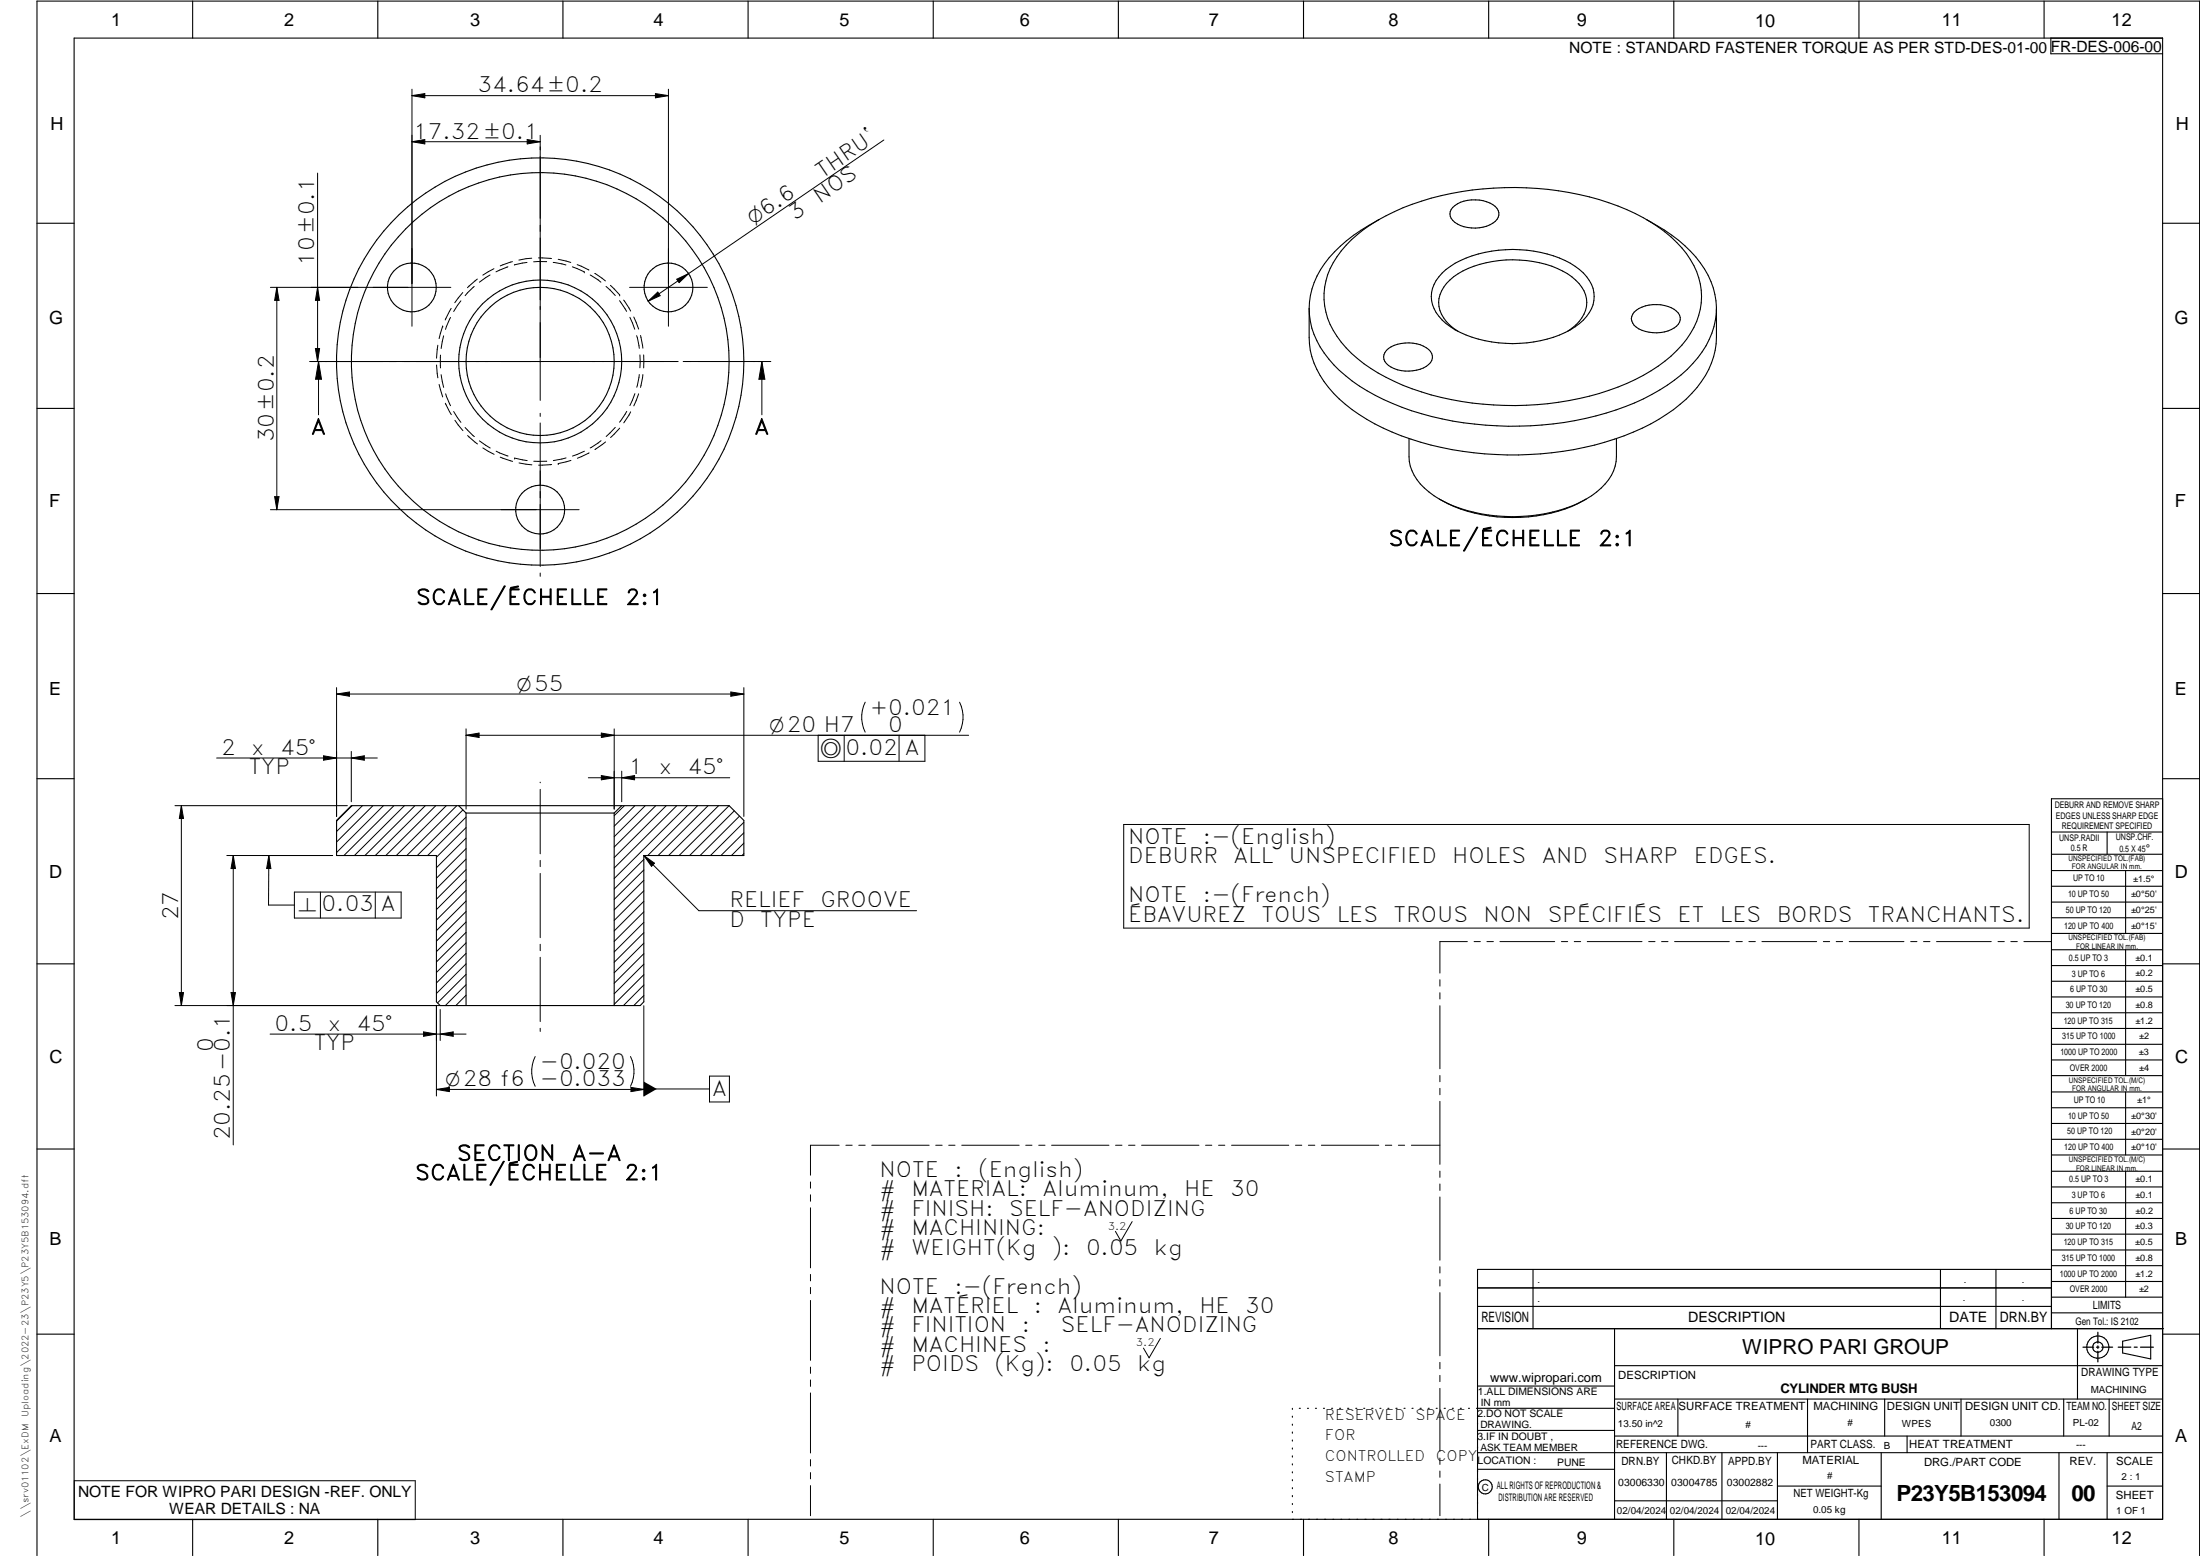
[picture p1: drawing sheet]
<svg xmlns="http://www.w3.org/2000/svg" width="594mm" height="420mm" viewBox="0 0 594 420" stroke-linecap="round" stroke-linejoin="round" font-family="sans-serif">
<g fill="none" stroke="#000" stroke-width=".3">
<path d="M20 10.3h564v400h-564zM52 .3v10M102 .3v10M152 .3v10M202 .3v10M252 .3v10M302 .3v10M352 .3v10M402 .3v10M452 .3v10M502 .3v10M552 .3v10"/>
<path d="M553.8 10.3v4.2h30.2M372.4 59.3a40.1 40.1 0 0 0-15.8 13.6 20.1 20.1 0 0 0-3.1 10.5M392.3 56a9.5 9.5 0 0 1 11.4-.3 2.66 2.66 0 0 1-.6 4.6 9.6 9.6 0 0 1-10.8-.8 2.41 2.41 0 0 1 0-3.5zM444.6 59.3a39.6 39.6 0 0 1 15.7 13.3 19.5 19.5 0 0 1-.7 22.4 41.9 41.9 0 0 1-18.2 13.8 89.1 89.1 0 0 1-65.3 .2 40.7 40.7 0 0 1-19.6-15.3 19.5 19.5 0 0 1-3-10.3M10 60.3h10M364.9 64.7a53.3 53.3 0 0 1 24.3-11.9 83.1 83.1 0 0 1 50.1 3.8 37.3 37.3 0 0 1 17.2 13.5 18.3 18.3 0 0 1-1.1 21.6 42.4 42.4 0 0 1-21 13.7 83.6 83.6 0 0 1-55.5-1.3 42.2 42.2 0 0 1-16.7-11.7 18.6 18.6 0 0 1 0-24.7zM389.5 73.7a26.5 26.5 0 0 1 17.1-6.3 30.4 30.4 0 0 1 19.9 5.4 9 9 0 0 1 3.7 9.5 13.4 13.4 0 0 1-7.6 7.5 34.6 34.6 0 0 1-29.7-.7 12 12 0 0 1-6.3-7.9 8.6 8.6 0 0 1 2.9-7.5zM584 60.3h10M374.4 94.6a9.2 9.2 0 0 1 11.9 .3 2.64 2.64 0 0 1-1.2 4 9.5 9.5 0 0 1-10.7-.7 2.46 2.46 0 0 1 0-3.6zM423.3 89.5a9.4 9.4 0 0 0 5.1-8.9 11 11 0 0 0-6.4-7.4 31 31 0 0 0-28.3 .7 9.9 9.9 0 0 0-5.2 7.8 9.7 9.7 0 0 0 5.2 7.8M441.3 84.3a9.4 9.4 0 0 1 11.4-.3 2.63 2.63 0 0 1-.6 4.6 9.7 9.7 0 0 1-10.8-.8 2.46 2.46 0 0 1 0-3.5zM463.5 83.4v7.7a23.1 23.1 0 0 1-8.1 16.6 58.4 58.4 0 0 1-27.6 13.1 89.3 89.3 0 0 1-51.9-4.1 42.2 42.2 0 0 1-18.4-13.7 20.6 20.6 0 0 1-4-11.9v-7.7"/>
<path d="M10 110.3h10M380.5 118.4a15.7 15.7 0 0 0 1.4 10 18.4 18.4 0 0 0 6.8 6.4M436.5 118.4a16.2 16.2 0 0 1-1.4 10 18.1 18.1 0 0 1-6.8 6.4M584 110.3h10M428.3 134.8a43.7 43.7 0 0 1-39.6 0M428.3 134.8a42.1 42.1 0 0 1-32.1 3.2 32 32 0 0 1-7.5-3.2M10 160.3h10M584 160.3h10M10 210.3h10M94.9 217.6h102l4 3.9v9.5h-27v39.5l-1 1h-54l-1.1-1v-39.5h-26.9v-9.5zM123.9 217.6l2 1.9M125.9 219.5h40"/>
<path d="M125.9 219.5v52M165.9 219.5v52M167.9 217.6l-2 1.9M584 215.7h-30v143.1M584 210.3h10M554 224.7h30M554 230.7h30M554 235.1h30M554 239.3h30M569 224.7v6M574 235.1v17M554 243.6h30"/>
<path d="M554 247.8h30M554 252.1h30M554 256.5h30M574 256.5v33.9M10 260.3h10M554 260.7h30M554 265h30M554 269.2h30M554 273.5h30M554 277.7h30M584 260.3h10M554 282h30"/>
<path d="M554 286.2h30M554 290.4h30M554 294.9h30M554 299.1h30M574 294.9v17M10 310.3h10M554 303.4h30M554 307.6h30M554 311.9h30M554 316.3h30M574 316.3v34M584 310.3h10"/>
<path d="M554 320.5h30M554 324.8h30M554 329h30M554 333.2h30M554 337.5h30M399 358.8h185.2M399 352.8h155M399 347.8h155M414 342.8v16M436 358.8v51.5M524 342.8v16M539 342.8v16"/>
<path d="M554 341.8h30M554 346h30M554 350.3h30M554 354.5h30M554 342.8h-155v67.5M561 358.8v19M10 360.3h10M399 374.3h37M436 377.8h148M453.1 377.8v10M488.1 377.8v14.5M508.9 377.8v10"/>
<path d="M529.5 377.8v10M557.3 377.8v10M569.5 377.8v10M573.2 362.2l7.6-1.6v6.3l-7.6-1.6zM584 368.8h-148M584 360.3h10M349 380.3v.3M349 382.4v.3M349 384.6v.3M349 386.7v.3M349 388.8v.3M349 391v.3"/>
<path d="M349 393.1v.3M349 395.3v.3M349 397.4v.3M349 399.5v.3M350.9 380.3h.2M353.1 380.3h.2M355.2 380.3h.3M357.4 380.3h.3M359.6 380.3h.3M361.7 380.3h.3M363.9 380.3h.3M366.1 380.3h.3"/>
<path d="M368.3 380.3h.2M370.4 380.3h.3M372.6 380.3h.3M374.8 380.3h.3M376.9 380.3h.4M379.1 380.3h.3M381.3 380.3h.3M383.4 380.3h.4M385.6 380.3h.3M387.8 380.3h.3M390 380.3h.3M392.2 380.3h.3"/>
<path d="M394.3 380.3h.3M396.5 380.3h.3M398.7 380.3h37.3M399 396.7h37M399 392.3h185M399 386.2h37M436 387.8h148M450 392.3v18M465 392.3v18M480 392.3v18M508 392.3v18M515 387.8v4.5"/>
<path d="M556 392.3v18M569 392.3v18M52 410.3v9.7M102 410.3v9.7M152 410.3v9.7M202 410.3v9.7M252 410.3v9.7M302 410.3v9.7M349 401.7v.3M349 403.8v.4M349 406v.3M349 408.1v.3"/>
<path d="M352 410.3v9.7M402 410.3v9.7M436 405.3h44M452 410.3v9.7M480 401.3h28M502 410.3v9.7M552 410.3v9.7M569 401.3h15M10 420v-419.7h584v419.7"/>
<circle cx="111.2" cy="77.6" r="6.6"/>
<circle cx="180.5" cy="77.6" r="6.6"/>
<circle cx="145.9" cy="97.6" r="20"/>
<circle cx="145.9" cy="97.6" r="55"/>
<circle cx="145.9" cy="97.6" r="22"/>
<circle cx="145.9" cy="97.6" r="51"/>
<circle cx="145.9" cy="137.6" r="6.6"/>
<circle cx="566.5" cy="363.7" r="1.39"/>
<circle cx="566.5" cy="363.8" r="3"/>
<circle cx="401.1" cy="401.5" r="1.9"/>
</g>
<g fill="none" stroke="#000" stroke-width=".27">
<path d="M111.2 25.8l3.5-.5v1.1zM111.2 24.1v64M111.2 38.3l3.5-.6v1.2zM111.2 38.3h34.7M111.2 25.8h69.3M142.4 37.7l3.5 .6-3.5 .6zM145.9 36.5v71.6M177 25.3l3.5 .5-3.5 .6zM180.5 24.1v64M238.7 37.8l-52.7 36.1M85.8 46.7v50.9M74.8 77.6l.5 3.5h-1.1z"/>
<path d="M74.8 77.6v60M85.8 77.6l.5 3.5h-1.1zM121.7 77.6h-48.7M125 79l-2.2 2.7M128.1 77.3l-2.5 2.5M128.9 75.4l-2.7 2.3M132.3 74.3l-2.9 1.9M133.4 72.6l-3 1.7M137.2 72.1l-3.3 1.3M138.4 70.7l-3.3 1.1M142.3 70.9l-3.4 .6M143.6 69.7l-3.5 .5"/>
<path d="M145.4 69.6l3.5 .2M147.6 70.7h-3.5M149.4 70.9l3.4 .6M150.7 70l3.4 .9M154.6 72.1l3.2 1.3M155.9 71.5l3.1 1.4M157.8 73.4h.1M159.4 74.3l2.9 1.9M160.6 73.8l2.9 2.1M163.7 77.3l2.5 2.5M164.8 77l2.5 2.6M167.3 79.6h.1"/>
<path d="M170 77.6h21M182.7 75.4l3.3-1.5-2.6 2.4zM186 73.9l-11 7.4M83.6 97.6h99.5M85.2 94.1h1.1l-.5 3.5zM86 97.6v14.4M86 97.6l.8 4.8h-1.6zM117.9 98.6l.3 3.4M118.2 93.2l-.3 3.5M118.9 95.9v3.5M119.5 88.1h.1M119.5 88.1l-.9 3.3"/>
<path d="M119.8 90.7l-.7 3.4M121.7 85.7l-1.4 3.2M121.8 83.3l-1.6 3.1M124.5 81.2l-2 2.9M167.3 81.2l1.9 2.9M168.4 81l1.9 3M170.1 85.7l1.3 3.2M171.1 85.6l1.4 3.3M171.9 90.6l.7 3.5M172.8 95.8v3.5M173 90.6l.6 3.4M173.8 95.8v3.6"/>
<path d="M175 81.3l2.6-2.4 .7 .9zM184.5 97.6h23.6M205.7 97.6l.8 4.8h-1.6zM205.7 97.6v14.4M118.6 103.8l.9 3.4M119.1 101.2l.7 3.4M120.3 108.9l1.6 3.1M120.3 106.3l1.4 3.3M122.5 111.1l2 2.9M122.8 113.5l2.2 2.8M125.6 115.4l2.5 2.5M126.3 117.6l2.6 2.3"/>
<path d="M129.4 119l3 2M145.9 111.6v.8M145.9 114.2v38.8M162.3 119l-2.9 1.9M163.5 119.3l-2.9 2.1M166.2 115.4l-2.5 2.5M167.3 115.6l-2.4 2.6M169.2 111.1l-1.9 2.9M170.3 111.2l-1.9 3M171.4 106.3l-1.3 3.2M172.5 106.3l-1.4 3.3M172.6 101.1l-.6 3.5"/>
<path d="M173.6 101.1l-.6 3.5M73 137.6h83.4M74.2 134.1h1.1l-.5 3.5zM130.4 120.9l3 1.8M134 121.8l3.2 1.3M135.1 123.4l3.3 1.2M139 123.7h.1M139 123.7l3.4 .7M140.2 125l3.4 .5M144.1 124.5h3.6M149 125.4l-3.5 .2M150.7 125.2h.1"/>
<path d="M152.9 123.7l-3.5 .7M154.2 124.3l-3.5 .9M157.8 121.8l-3.2 1.3M159.1 122.3l-3.2 1.4M145.9 154.7v.9M90.9 185.7v34.8M90.9 187.4l3.5-.5v1.1zM90.9 187.4h110M125.9 196.8v21.7M125.9 198.5l3.5-.5v1.1zM125.9 198.5h135.7M162.4 198l3.5 .5-3.5 .6z"/>
<path d="M165.9 196.8v21.7M197.4 186.9l3.5 .5-3.5 .6zM200.9 185.7v34.8M220.9 198.5v7.1h28.9v-7.1M228 198.5v7.1M233.6 189.6a9.1 9.1 0 0 0 0 8.1M242.8 198.5v7.1M259.1 189.6a9.1 9.1 0 0 1 0 8.1M47.2 217.6h46.6M49 217.6v53.9M49 217.6l.6 3.4h-1.2zM58.5 204.7h43.4"/>
<path d="M87.4 204.1l3.5 .6-3.5 .6zM94.9 204.7l3.5-.6v1.2zM94.9 202.9v13.6M95.1 217.6l-4.2 4.1M97.9 217.6l-7 6.9M100.7 217.6l-9.8 9.8M103.5 217.6l-12.6 12.6M106.4 217.6l-13.5 13.4M109.2 217.6l-13.5 13.4M112 217.6l-13.5 13.4M114.8 217.6l-13.5 13.4M117.7 217.6l-13.5 13.4"/>
<path d="M120.5 217.6l-13.5 13.4M123.4 217.6l-13.6 13.4M125 218.7l-12.3 12.3M145.9 211.2v.2M145.9 213.1v17.4M158.9 210h38.2M162.4 209.4l3.5 .6-3.5 .6zM167.9 210l3.5-.6v1.2zM167.9 208.2v8.3M168.6 217.6l-2.7 2.7M171.4 217.6l-5.5 5.5M174.2 217.6l-8.3 8.3"/>
<path d="M177.1 217.6l-11.2 11.1M179.9 217.6l-14 14M182.7 217.6l-16.8 16.8M185.6 217.6l-19.7 19.6M188.4 217.6l-13.5 13.4M191.2 217.6l-13.5 13.4M194 217.6l-13.5 13.4M196.9 217.6l-13.5 13.4M198.3 218.9l-12.1 12.1M61.2 231h28.6M63 231l.6 3.5h-1.2zM63 231v78.2"/>
<path d="M72.6 231l.5 3.5h-1.1zM72.6 231l-.1 13.4h7M125.9 220.6l-10.4 10.4M125.9 223.5l-8.1 8M125.9 226.3l-8.1 8M125.9 229.2l-8.1 8M125.9 232l-8.1 8M125.9 234.8l-8.1 8M125.9 237.6l-8.1 8M145.9 232.3v1.7M145.9 235.8v17.4M173.9 234.9l-8 8"/>
<path d="M173.9 237.7l-8 8M173.9 232.1l-8 8M173.9 231l14.8 14.9h58.8M173.9 231l2.8 2.1-.8 .8zM199.7 220.4l-10.6 10.6M200.9 230.5l-.5 .5M200.9 227.7l-3.4 3.3M200.9 224.9l-6.2 6.1M200.9 222l-9.1 9M303.4 222.6h244.6v28h-244.6zM79.5 240.9h28.8v7h-28.8zM86.5 240.9v7"/>
<path d="M101.3 240.9v7M125.9 240.5l-8.1 8M125.9 243.3l-8.1 8M125.9 246.1l-8.1 8M125.9 249l-8.1 8M125.9 251.8l-8.1 8M125.9 254.6l-8.1 8M125.9 257.4l-8.1 8M145.9 255v1.7M145.9 258.5v17.3M173.9 257.5l-8 8M173.9 240.5l-8 8"/>
<path d="M173.9 254.7l-8 8M173.9 243.4l-8 8M173.9 246.2l-8 8M173.9 249l-8 8M173.9 251.8l-8 8M396.2 254.3h-7.4v8.5M398.1 254.3h1.6M401.5 254.3h1.8M405 254.3h14.8M421.6 254.3h1.7M425.1 254.3h1.7M428.6 254.3h14.8"/>
<path d="M445.2 254.3h1.7M448.7 254.3h1.7M452.2 254.3h14.8M468.8 254.3h1.7M472.3 254.3h1.7M475.8 254.3h14.8M492.4 254.3h1.7M495.8 254.3h1.8M499.4 254.3h14.7M516 254.3h1.6M519.4 254.3h1.8M522.9 254.3h14.8"/>
<path d="M539.5 254.3h1.7M543 254.3h1.7M546.5 254.3h7.4M47.2 271.5h74.1M48.4 268h1.2l-.6 3.5zM62.4 268h1.2l-.6 3.5zM72.9 279.2h53M114.4 278.6l3.4 .6-3.4 .6zM117.8 271.6v24.4M118.9 279.2l3.5-.6v1.2zM118.9 272.6v8.4M125.9 263.1l-7.8 7.7"/>
<path d="M125.9 265.9l-5.6 5.6M125.9 260.3l-8.1 8M125.9 268.7l-2.8 2.8M145.9 277.7v.8M173.9 266l-5.5 5.5M173.9 268.8l-2.8 2.7M173.9 260.3l-8 8.1M173.9 263.2l-8 8M173.9 271.6v24.4M388.8 264.5v1.8M388.8 268.1v1.6M388.8 271.6v17"/>
<path d="M117.8 294.2l3.6-.6v1.2zM117.8 294.2h56.1M144.5 285.3a9 9 0 0 0 0 8M170.3 285.3a9 9 0 0 1 0 8M170.4 293.6l3.5 .6-3.5 .6zM173.9 294h17.7M191.6 290.6h5.4v7h-5.4zM388.8 290.4v1.7M388.8 293.9v1.7M388.8 297.4v17M218.9 319.2v1.6M226.6 309.2h-7.7v8.1"/>
<path d="M228.4 309.2h1.7M231.9 309.2h1.7M235.4 309.2h15.5M252.7 309.2h1.7M256.2 309.2h1.7M259.7 309.2h15.5M277 309.2h1.7M280.5 309.2h1.7M284 309.2h15.5M301.2 309.2h1.8M304.8 309.2h1.7M308.3 309.2h15.5"/>
<path d="M325.5 309.2h1.7M329.1 309.2h1.6M332.6 309.2h15.4M349.8 309.2h1.7M353.3 309.2h1.7M356.8 309.2h15.5M374.1 309.2h1.7M377.6 309.2h1.7M381.1 309.2h7.7M388.8 316.2v1.7M388.8 319.7v1.7M218.9 322.6v1.8"/>
<path d="M218.9 326.1v16.2M305.7 329.9l-3 5.2-1.5-2.6M388.8 323.2v17.1M218.9 344.1v1.8M218.9 347.6v1.7M218.9 351.2v16.1M388.8 342.1v1.6M388.8 345.6v1.7M388.8 349v17.1M218.9 369.1v1.7M218.9 372.6v1.8M218.9 376.1v16.2"/>
<path d="M313.3 361.4l-3 5.2-1.5-2.6M388.8 367.9v1.7M388.8 371.4v1.7M388.8 374.9v17M20.1 399.8h92v10.5h-92zM218.9 394.1v1.8M218.9 397.6v1.7M388.8 393.7v1.7M388.8 397.2v1.7M218.9 401.2v8.1M388.8 400.7v8.6"/>
</g>
<path d="M566.5 359.7v3M562.5 363.8h2.9M566.1 363.8h.7M566.5 363.4v.7M566.5 364.9v2.8M567.6 363.8h2.9M572 363.8h3.4M576.3 363.8h.8M578 363.8h3.5" fill="none" stroke="#000" stroke-width=".34"/>
<g fill="#000">
<path d="M111.2 38.3l3.5-.6v1.2zM111.2 25.8l3.5-.5v1.1zM142.4 37.7l3.5 .6-3.5 .6zM177 25.3l3.5 .5-3.5 .6zM175 81.3l2.6-2.4 .7 .9zM182.7 75.4l3.3-1.5-2.6 2.4zM74.8 77.6l.5 3.5h-1.1zM85.2 94.1h1.1l-.5 3.5zM85.8 77.6l.5 3.5h-1.1zM86 97.6l.8 4.8h-1.6zM205.7 97.6l.8 4.8h-1.6zM74.2 134.1h1.1l-.5 3.5z"/>
<path d="M90.9 187.4l3.5-.5v1.1zM125.9 198.5l3.5-.5v1.1zM162.4 198l3.5 .5-3.5 .6zM197.4 186.9l3.5 .5-3.5 .6zM87.4 204.1l3.5 .6-3.5 .6zM94.9 204.7l3.5-.6v1.2zM162.4 209.4l3.5 .6-3.5 .6zM167.9 210l3.5-.6v1.2zM49 217.6l.6 3.4h-1.2zM63 231l.6 3.5h-1.2zM72.6 231l.5 3.5h-1.1zM173.9 231l2.8 2.1-.8 .8z"/>
<path d="M48.4 268h1.2l-.6 3.5zM62.4 268h1.2l-.6 3.5zM114.4 278.6l3.4 .6-3.4 .6zM118.9 279.2l3.5-.6v1.2zM117.8 294.2l3.6-.6v1.2zM170.4 293.6l3.5 .6-3.5 .6zM173.9 292.1l3.5 1.9-3.5 2.1z"/>
</g>
<g font-size="6">
<text x="512.1" y="405.2">P23Y5B153094</text>
<text x="559.4" y="405.2">00</text>
</g>
<g font-size="5.7">
<text x="128.9" y="25">34.64±0.2</text>
<text x="111.6" y="37.4">17.32±0.1</text>
<text x="222" y="48.2" transform="rotate(-34 222 48.2)">THRU`</text>
<text x="214.6" y="59.6" transform="rotate(-34 214.6 59.6)">3</text>
<text x="221.4" y="55" transform="rotate(-34 221.4 55)">NOS</text>
<text x="84.9" y="71.7" transform="rotate(-90 84.9 71.7)">10±0.1</text>
<text x="73.9" y="119.5" transform="rotate(-90 73.9 119.5)">30±0.2</text>
<text x="84" y="117.3">A</text>
<text x="203.7" y="117.3">A</text>
<text x="375" y="147.4">SCALE/ÉCHELLE</text>
<text x="431.5" y="147.4">2:1</text>
<text x="112.3" y="163.3">SCALE/ÉCHELLE</text>
<text x="168.9" y="163.3">2:1</text>
<text x="234.9" y="193.1">+0.021</text>
<text x="239.8" y="197.7">0</text>
<text x="59.7" y="203.8">2</text>
<text x="67.9" y="203.8">x</text>
<text x="75.6" y="203.8">45°</text>
<text x="228.3" y="203.8">0.02 A</text>
<text x="67.2" y="209">TYP</text>
<text x="169.7" y="209.1">1</text>
<text x="177.9" y="209.1">x</text>
<text x="185.7" y="209.1">45°</text>
<text x="304.7" y="227.9">NOTE</text>
<text x="324.9" y="227.9">:-(English)</text>
<text x="304.7" y="233.1">DEBURR</text>
<text x="333.1" y="233.1">ALL</text>
<text x="348" y="233.1">UNSPECIFIED</text>
<text x="392.1" y="233.1">HOLES</text>
<text x="416.3" y="233.1">AND</text>
<text x="433" y="233.1">SHARP</text>
<text x="457.4" y="233.1">EDGES.</text>
<text x="197" y="245">RELIEF</text>
<text x="221.6" y="245">GROOVE</text>
<text x="304.7" y="243.6">NOTE</text>
<text x="324.9" y="243.6">:-(French)</text>
<text x="48.1" y="248.5" transform="rotate(-90 48.1 248.5)">27</text>
<text x="86.9" y="246.1">0.03 A</text>
<text x="197" y="250.3">D</text>
<text x="205.3" y="250.3">TYPE</text>
<text x="304.7" y="248.9">ÉBAVUREZ</text>
<text x="340.7" y="248.9">TOUS</text>
<text x="361" y="248.9">LES</text>
<text x="376.3" y="248.9">TROUS</text>
<text x="400.6" y="248.9">NON</text>
<text x="417.9" y="248.9">SPÉCIFIÉS</text>
<text x="453" y="248.9">ET</text>
<text x="464.4" y="248.9">LES</text>
<text x="479.8" y="248.9">BORDS</text>
<text x="504.4" y="248.9">TRANCHANTS.</text>
<text x="74.2" y="278.3">0.5</text>
<text x="88.5" y="278.3">x</text>
<text x="96.3" y="278.3">45°</text>
<text x="57.6" y="284" transform="rotate(-90 57.6 284)">0</text>
<text x="84.7" y="283.6">TYP</text>
<text x="145.7" y="288.8">-0.020</text>
<text x="192.3" y="295.8">A</text>
<text x="62.1" y="307.9" transform="rotate(-90 62.1 307.9)">20.25-0.1</text>
<text x="123.4" y="313.4">SECTION</text>
<text x="154.4" y="313.4">A-A</text>
<text x="237.5" y="317.8">NOTE</text>
<text x="257.7" y="317.8">:</text>
<text x="264.1" y="317.8">(English)</text>
<text x="112.1" y="318.6">SCALE/ÉCHELLE</text>
<text x="168.6" y="318.6">2:1</text>
<text x="237.5" y="323">#</text>
<text x="246.1" y="323">MATERIAL:</text>
<text x="281.5" y="323">Aluminum,</text>
<text x="319.8" y="323">HE</text>
<text x="332.2" y="323">30</text>
<text x="237.5" y="328.3">#</text>
<text x="246.1" y="328.3">FINISH:</text>
<text x="272.5" y="328.3">SELF-ANODIZING</text>
<text x="237.5" y="333.5">#</text>
<text x="246.1" y="333.5">MACHINING:</text>
<text x="237.5" y="338.8">#</text>
<text x="246.1" y="338.8">WEIGHT(Kg</text>
<text x="284" y="338.8">):</text>
<text x="293.3" y="338.8">0.05</text>
<text x="311.6" y="338.8">kg</text>
<text x="237.5" y="349.3">NOTE</text>
<text x="257.7" y="349.3">:-(French)</text>
<text x="237.5" y="354.5">#</text>
<text x="237.5" y="359.8">#</text>
<text x="246.1" y="359.8">FINITION</text>
<text x="246.1" y="354.5">MATÉRIEL</text>
<text x="275.9" y="359.8">:</text>
<text x="279.2" y="354.5">:</text>
<text x="285.6" y="354.5">Aluminum,</text>
<text x="286.5" y="359.8">SELF-ANODIZING</text>
<text x="323.9" y="354.5">HE</text>
<text x="336.3" y="354.5">30</text>
<text x="237.5" y="365">#</text>
<text x="246.1" y="365">MACHINES</text>
<text x="281.5" y="365">:</text>
<text x="237.5" y="370.3">#</text>
<text x="246.1" y="370.3">POIDS</text>
<text x="268.5" y="370.3">(Kg):</text>
<text x="288.8" y="370.3">0.05</text>
<text x="307.1" y="370.3">kg</text>
</g>
<text font-size="5.6" x="470.5" y="365.5">WIPRO PARI GROUP</text>
<g font-size="5.4">
<text x="203.4" y="60.9" transform="rotate(-34 203.4 60.9)">O6.6</text>
<text x="139.6" y="186.6">O55</text>
<text x="207.8" y="197.7">O20 H7</text>
<text x="221.6" y="203.8">a</text>
<text x="80.6" y="246.1">n</text>
<text x="120.3" y="293.3">O28 f6 -0.033</text>
</g>
<g font-size="4.9">
<text x="30" y="6.9">1</text>
<text x="76.7" y="6.9">2</text>
<text x="127" y="6.9">3</text>
<text x="176.5" y="6.9">4</text>
<text x="226.7" y="6.9">5</text>
<text x="275.4" y="6.9">6</text>
<text x="326.4" y="6.9">7</text>
<text x="375" y="6.9">8</text>
<text x="425.8" y="6.9">9</text>
<text x="473.9" y="7.3">10</text>
<text x="524.3" y="6.9">11</text>
<text x="570.2" y="6.9">12</text>
<text x="13.6" y="35.1">H</text>
<text x="587.6" y="35.1">H</text>
<text x="13.2" y="87.5">G</text>
<text x="587.2" y="87.5">G</text>
<text x="13.2" y="137">F</text>
<text x="587.2" y="137">F</text>
<text x="13.2" y="187.6">E</text>
<text x="587.2" y="187.6">E</text>
<text x="13.2" y="237">D</text>
<text x="587.2" y="237">D</text>
<text x="13.4" y="287.1">C</text>
<text x="587.4" y="287.1">C</text>
<text x="13.4" y="336.2">B</text>
<text x="587.4" y="336.2">B</text>
<text x="13.4" y="389.3">A</text>
<text x="587.4" y="389.3">A</text>
<text x="30" y="416.9">1</text>
<text x="76.7" y="416.9">2</text>
<text x="127" y="416.9">3</text>
<text x="176.5" y="416.9">4</text>
<text x="226.7" y="416.9">5</text>
<text x="275.4" y="416.9">6</text>
<text x="326.4" y="416.9">7</text>
<text x="375" y="416.9">8</text>
<text x="425.8" y="416.9">9</text>
<text x="473.9" y="417.3">10</text>
<text x="524.3" y="416.9">11</text>
<text x="570.2" y="416.9">12</text>
</g>
<g font-size="4.2">
<text x="423.7" y="14.3">NOTE : STANDARD FASTENER TORQUE AS PER STD-DES-01-00</text>
<text x="553.8" y="14">FR-DES-006-00</text>
<text x="21.1" y="404.3">NOTE FOR WIPRO PARI DESIGN -REF. ONLY</text>
<text x="45.7" y="408.8">WEAR DETAILS : NA</text>
</g>
<g font-size="3.9">
<text x="400" y="357.1">REVISION</text>
<text x="455.9" y="357.1">DESCRIPTION</text>
<text x="526.4" y="357.1">DATE</text>
<text x="540" y="357.1">DRN.BY</text>
<text x="357.8" y="383.3">RESERVED</text>
<text x="382.3" y="383.3">SPACE</text>
<text x="357.8" y="388.9">FOR</text>
<text x="357.8" y="394.5">CONTROLLED</text>
<text x="387.8" y="394.5">COPY</text>
<text x="357.8" y="400">STAMP</text>
</g>
<text font-size="3.6" x="480.8" y="376.1">CYLINDER MTG BUSH</text>
<text font-size="3.5" x="402.4" y="373.3">www.wipropari.com</text>
<g font-size="3.1">
<text x="565.1" y="353.5">LIMITS</text>
<text x="562" y="371.7">DRAWING TYPE</text>
<text x="437" y="372.3">DESCRIPTION</text>
<text x="436.5" y="380.8">SURFACE AREA</text>
<text x="453.3" y="380.8">SURFACE TREATMENT</text>
<text x="489.7" y="380.8">MACHINING</text>
<text x="509.5" y="380.8">DESIGN UNIT</text>
<text x="530.6" y="380.8">DESIGN UNIT CD.</text>
<text x="558" y="380.6">TEAM NO.</text>
<text x="570.3" y="380.7">SHEET SIZE</text>
<text x="575.6" y="386.1">A2</text>
<text x="436.4" y="391.1">REFERENCE DWG.</text>
<text x="437.8" y="395.5">DRN.BY</text>
<text x="451.4" y="395.4">CHKD.BY</text>
<text x="466.6" y="395.5">APPD.BY</text>
<text x="486.7" y="395.4">MATERIAL</text>
<text x="488.9" y="390.9">PART CLASS.</text>
<text x="515.6" y="390.9">HEAT TREATMENT</text>
<text x="519.6" y="395.9">DRG./PART CODE</text>
<text x="558.9" y="395.5">REV.</text>
<text x="571.4" y="395.6">SCALE</text>
<text x="484.3" y="404.2">NET WEIGHT-Kg</text>
<text x="571.4" y="404.7">SHEET</text>
</g>
<text font-size="3" x="579.5" y="230.1">°</text>
<g font-size="2.8">
<text x="299.1" y="332.1">3.2</text>
<text x="560.4" y="357.7">Gen Tol.: IS 2102</text>
<text x="306.7" y="363.6">3.2</text>
<text x="399.1" y="376.6">1.ALL DIMENSIONS ARE</text>
<text x="399" y="382.7">2.DO NOT SCALE</text>
<text x="399" y="388.7">3.IF IN DOUBT ,</text>
<text x="399" y="395.4">LOCATION :</text>
<text x="420.5" y="396">PUNE</text>
<text x="404.2" y="402">ALL RIGHTS OF REPRODUCTION &amp;</text>
<text x="437" y="401.2">03006330</text>
<text x="451.3" y="401.2">03004785</text>
<text x="466.3" y="401.2">03002882</text>
<text x="404.7" y="405.4">DISTRIBUTION ARE RESERVED</text>
</g>
<g font-size="2.7">
<text x="564.6" y="376.2">MACHINING</text>
<text x="399.9" y="379.7">IN mm</text>
<text x="399.7" y="385.7">DRAWING.</text>
<text x="436.9" y="385.4">13.50 in^2</text>
<text x="471.4" y="385.5">#</text>
<text x="498.9" y="385">#</text>
<text x="513.6" y="385.3">WPES</text>
<text x="537.3" y="385.1">0300</text>
<text x="559.7" y="385.1">PL-02</text>
<text x="399.7" y="391.8">ASK TEAM MEMBER</text>
<text x="474.6" y="391.2">---</text>
<text x="508.7" y="391.2">B</text>
<text x="560.6" y="391.1">---</text>
<text x="493.4" y="399.5">#</text>
<text x="572.8" y="399.7">2 : 1</text>
<text x="400.1" y="402.5">C</text>
<text x="436.6" y="408.7">02/04/2024</text>
<text x="450.9" y="408.8">02/04/2024</text>
<text x="466" y="408.9">02/04/2024</text>
<text x="489.6" y="408.5">0.05 kg</text>
<text x="571.4" y="408.7">1 OF 1</text>
</g>
<g font-size="2.5">
<text x="554.9" y="218.3">DEBURR AND REMOVE SHARP</text>
<text x="555.2" y="221">EDGES UNLESS SHARP EDGE</text>
<text x="556.1" y="227.1">UNSP.RADII</text>
<text x="556.8" y="223.8">REQUIREMENT SPECIFIED</text>
<text x="571.4" y="226.9">UNSP.CHF.</text>
<text x="559.2" y="229.9">0.5 R</text>
<text x="572.3" y="230.1">0.5 X 45</text>
<text x="559.8" y="238">UP TO 10</text>
<text x="576.1" y="238.1">±1.5°</text>
<text x="558.5" y="242.2">10 UP TO 50</text>
<text x="575.5" y="242.3">±0°50'</text>
<text x="557.4" y="250.7">120 UP TO 400</text>
<text x="557.9" y="246.5">50 UP TO 120</text>
<text x="575.5" y="250.7">±0°15'</text>
<text x="575.5" y="246.5">±0°25'</text>
<text x="558.7" y="259.4">0.5 UP TO 3</text>
<text x="559.5" y="263.7">3 UP TO 6</text>
<text x="576.6" y="263.6">±0.2</text>
<text x="576.6" y="259.4">±0.1</text>
<text x="559" y="267.9">6 UP TO 30</text>
<text x="576.6" y="267.9">±0.5</text>
<text x="557.8" y="272.2">30 UP TO 120</text>
<text x="576.6" y="272.2">±0.8</text>
<text x="556.9" y="280.7">315 UP TO 1000</text>
<text x="557.3" y="276.4">120 UP TO 315</text>
<text x="576.6" y="276.4">±1.2</text>
<text x="577.7" y="280.7">±2</text>
<text x="556.4" y="284.9">1000 UP TO 2000</text>
<text x="577.6" y="284.9">±3</text>
<text x="558.9" y="289.2">OVER 2000</text>
<text x="577.7" y="289.3">±4</text>
<text x="560" y="297.9">UP TO 10</text>
<text x="577.1" y="297.9">±1°</text>
<text x="558.5" y="302.1">10 UP TO 50</text>
<text x="575.5" y="302.1">±0°30'</text>
<text x="557.4" y="310.6">120 UP TO 400</text>
<text x="558.2" y="306.3">50 UP TO 120</text>
<text x="575.5" y="310.6">±0°10'</text>
<text x="575.5" y="306.4">±0°20'</text>
<text x="558.8" y="319.2">0.5 UP TO 3</text>
<text x="559.4" y="323.4">3 UP TO 6</text>
<text x="576.6" y="319.2">±0.1</text>
<text x="576.6" y="323.5">±0.1</text>
<text x="558.9" y="327.7">6 UP TO 30</text>
<text x="576.7" y="327.7">±0.2</text>
<text x="557.8" y="332">30 UP TO 120</text>
<text x="576.6" y="332">±0.3</text>
<text x="556.8" y="340.5">315 UP TO 1000</text>
<text x="557.3" y="336.3">120 UP TO 315</text>
<text x="576.6" y="336.3">±0.5</text>
<text x="576.6" y="340.5">±0.8</text>
<text x="415.2" y="346.4">.</text>
<text x="530.3" y="346.5">.</text>
<text x="545.9" y="346.4">.</text>
<text x="556.2" y="344.7">1000 UP TO 2000</text>
<text x="576.6" y="344.7">±1.2</text>
<text x="415.2" y="351.5">.</text>
<text x="530" y="351.3">.</text>
<text x="545.9" y="351.4">.</text>
<text x="558.9" y="349">OVER 2000</text>
<text x="577.6" y="349">±2</text>
</g>
<g font-size="2.4">
<text x="7.7" y="382.7" transform="rotate(-90 7.7 382.7)">Uploading\2022-23\P23Y5\P23Y5B153094.dft</text>
<text x="7.7" y="409.8" transform="rotate(-90 7.7 409.8)">\\srv01102\ExDM</text>
</g>
<g font-size="2.1">
<text x="558.5" y="232.4">UNSPECIFIED TOL.(FAB)</text>
<text x="559.5" y="234.7">FOR ANGULAR IN mm.</text>
<text x="558.6" y="253.9">UNSPECIFIED TOL.(FAB)</text>
<text x="560.7" y="256.3">FOR LINEAR IN mm.</text>
<text x="558.7" y="292.3">UNSPECIFIED TOL.(M/C)</text>
<text x="559.6" y="294.7">FOR ANGULAR IN mm.</text>
<text x="558.7" y="313.7">UNSPECIFIED TOL.(M/C)</text>
<text x="560.6" y="316.1">FOR LINEAR IN mm.</text>
</g>
</svg>
